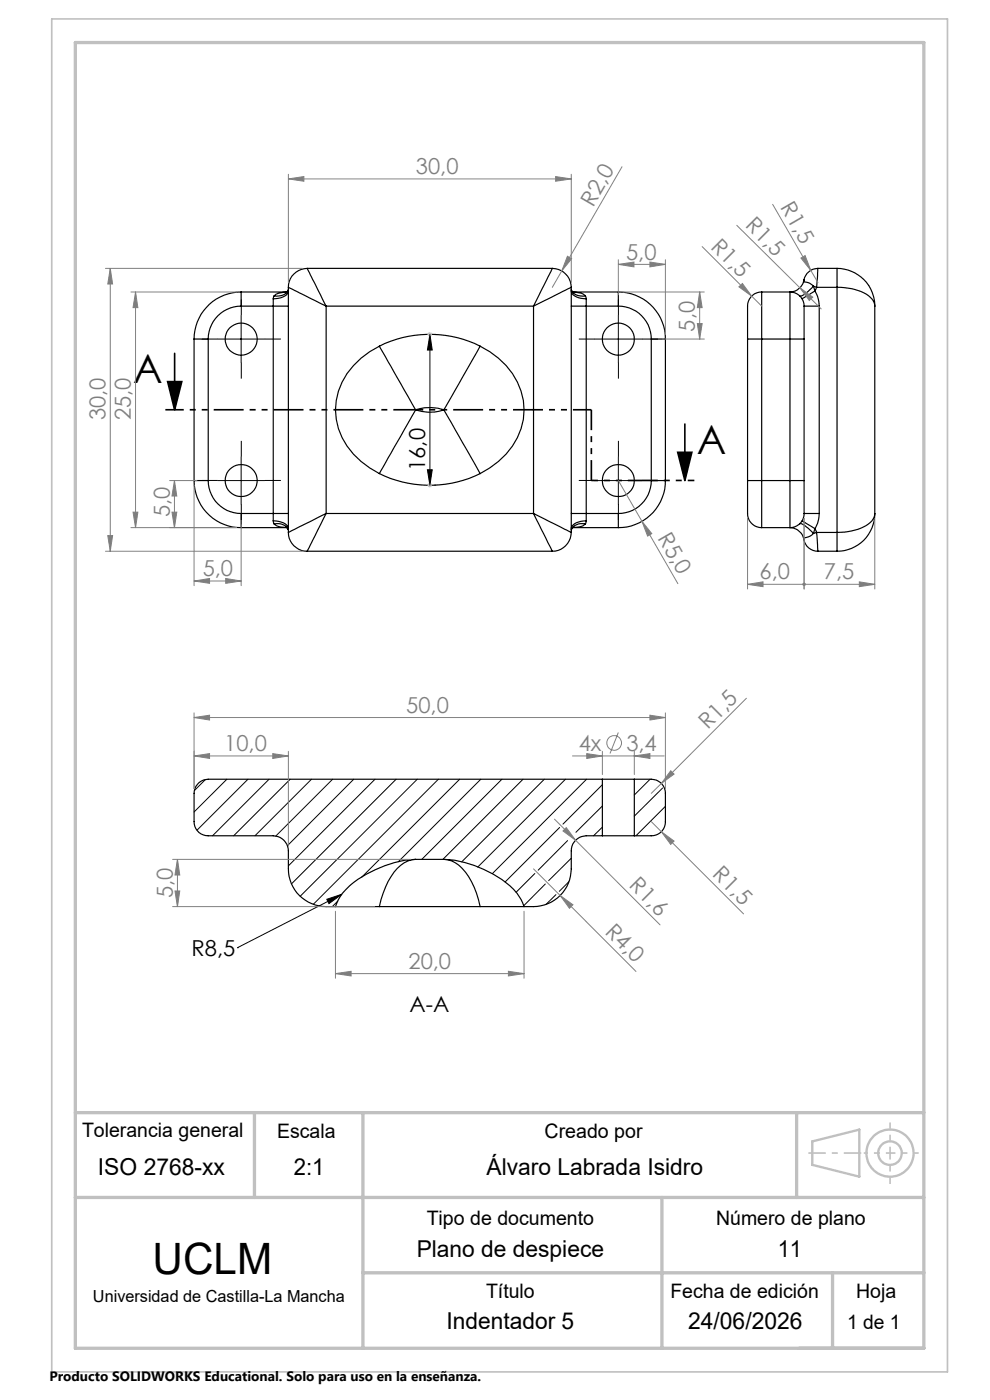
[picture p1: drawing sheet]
<svg xmlns="http://www.w3.org/2000/svg" width="210mm" height="297mm" viewBox="0 0 210 297" stroke-linecap="round" stroke-linejoin="round" font-family="sans-serif">
<g fill="none" stroke="#000" stroke-width=".25">
<path d="M65.2 56.9a4 4 0 0 0-4 4.1M65.2 56.9l4 8M65.2 56.9h52M117.2 56.9l-4 8M117.2 56.9a4.1 4.1 0 0 1 4 4.1M170.5 59.4v.4l.5 .1a2.39 2.39 0 0 1 1.5 .8M170.5 59.4a3.1 3.1 0 0 1-2.9 2.5M173.5 56.9l-.3 4.1M173.5 56.9a3.1 3.1 0 0 0-3 2.5M173.5 56.9h4.1M177.6 56.9a8 8 0 0 1 8 8M177.6 56.9v4.1"/>
<path d="M41.2 71.9h3M41.2 71.9v30M44.2 71.9v30M51.2 61.9v3M51.2 64.9a7 7 0 0 0-7 7M51.2 61.9a10 10 0 0 0-10 10M51.2 64.9h6.8M51.2 61.9h9.6M58 64.9h3.2M58 63.4v1.5M58 64.9v44M58.1 62.8l-.1 .6"/>
<path d="M60.6 62.1l.6-.6a2.64 2.64 0 0 1-3.1 1.3M60.8 62l-1.7 .2-1 .6M61.2 61l8 3.9M61.2 61.7a2.49 2.49 0 0 1-2.7 1.7h-.5M61.2 61v52M69.2 64.9v44M69.2 64.9h44M80.5 73.4a24 24 0 0 1 21.3 0M80.5 73.4a15.5 15.5 0 0 0-9.3 13.6 14.8 14.8 0 0 0 7.2 12.3l2.1 1.2M80.5 73.4l7.7 13.6M101.8 73.4a15.5 15.5 0 0 1 9.4 13.6 14.8 14.8 0 0 1-7.3 12.3l-2.1 1.2M101.8 73.4l-7.6 13.6"/>
<path d="M113.2 64.9v44M121.2 61l-8 3.9M121.2 64.9h3.2M121.2 61.7a2.49 2.49 0 0 0 2.6 1.7h.6M121.2 61v52M121.5 61.9h9.7M121.5 62h.7a2.64 2.64 0 0 1 2 .8M121.7 62.1l-.5-.6a2.62 2.62 0 0 0 3 1.3M124.2 62.8l.2 .6M124.4 63.4v1.5M124.4 64.9h6.8M124.4 64.9v44"/>
<path d="M131.2 64.9a7 7 0 0 1 6.9 7M131.2 61.9v3M131.2 61.9a10 10 0 0 1 9.9 10M138.1 71.9h3M138.1 71.9v30M141.1 71.9v30M158.6 71.9h3M158.6 71.9v30M161.6 61.9a3.3 3.3 0 0 0-3 4.1v5.9M161.6 61.9v10M161.6 61.9h6M161.6 71.9v30"/>
<path d="M161.6 71.9h6M167.6 61.9v10M167.6 61.9a2.99 2.99 0 0 1 3 3M167.6 71.9h3M167.6 71.9v30M170.6 64.9v7M170.6 64.9h3.2M170.6 71.9v30M172.5 60.7a6.7 6.7 0 0 1-2.7 2.1h-.1M172.5 60.7l.4 1M172.5 60.7l.7 .3M172.9 61.7l-2.8 1.7"/>
<path d="M172.9 61.7a6.5 6.5 0 0 1 .9 3.2M173.2 61l-.3 .7M173.2 61h4.4M173.8 64.9v44M177.6 61a10.1 10.1 0 0 1 7.4 2.4l.4 .8 .2 .7M177.6 61v52M185.6 64.9v44M88.2 87a9.2 9.2 0 0 0 6 0M88.2 87l-7.7 13.5M88.2 87a9 9 0 0 1 6 0M94.2 87l7.6 13.5M41.2 101.9a10 10 0 0 0 10 10"/>
<path d="M41.2 101.9h3M44.2 101.9a7 7 0 0 0 7 7M51.2 108.9v3M51.2 108.9h6.8M51.2 111.9h9.6M58 108.9h3.2M58 108.9v1.6M58 110.5a3.3 3.3 0 0 1 3.1 1.4l.1 .2M58 110.5l.1 .6M58.1 111.1a2.68 2.68 0 0 1 3.1 1.3l-.6-.6M58.1 111.1l.1 .1a3.6 3.6 0 0 0 2.6 .7M61.2 113a4 4 0 0 0 4 3.9"/>
<path d="M65.2 116.9h52M69.2 108.9l-8 4.1M69.2 108.9l-4 8M69.2 108.9h44M80.5 100.5a24.3 24.3 0 0 0 21.3 0M113.2 108.9l8 4.1M113.2 108.9l4 8M121.2 113a4 4 0 0 1-4 3.9M121.2 108.9h3.2M121.5 111.9h9.7M124.2 111.1a2.66 2.66 0 0 0-3 1.3l.5-.6M124.2 111.1a3.3 3.3 0 0 1-2.7 .8"/>
<path d="M124.4 108.9v1.6M124.4 110.5a3.3 3.3 0 0 0-3.2 1.4v.2M124.4 110.5l-.2 .6M124.4 108.9h6.8M131.2 108.9v3M138.1 101.9a7 7 0 0 1-6.9 7M138.1 101.9h3M141.1 101.9a9.9 9.9 0 0 1-9.9 10M158.6 101.9h3M158.6 101.9v6a3.3 3.3 0 0 0 3 4M161.6 101.9v10M161.6 111.9h6"/>
<path d="M161.6 101.9h6M167.6 101.9v10M167.6 101.9h3M167.6 111.9a3 3 0 0 1 2.9 2.6M169.7 111.1a3.2 3.2 0 0 1 2.1 1.3l.7 .8M170.1 110.5l2.8 1.6M170.5 114.5a3 3 0 0 0 3 2.4M170.6 101.9v7M170.6 108.9a2.99 2.99 0 0 1-3 3M170.6 108.9h3.2M172.5 113.2a3.4 3.4 0 0 1-2 1v.3M172.9 112.1l.3 .9"/>
<path d="M172.9 112.1l-.4 1.1M173.2 113l-.7 .2M173.2 113l.3 3.9M173.2 113h4.4M173.5 116.9h4.1M173.8 108.9a6.5 6.5 0 0 1-.9 3.2M177.6 113v3.9M185.6 108.9a3.4 3.4 0 0 1-2.4 2.9 13.1 13.1 0 0 1-5.6 1.2M185.6 108.9a8 8 0 0 1-8 8M127.8 177.3h-3.4a3.2 3.2 0 0 0-3.2 3.2 18.8 18.8 0 0 1-.4 6.2 8 8 0 0 1-7.6 5.6h-2M127.8 165.3h-83.6a2.99 2.99 0 0 0-3 3v6a2.99 2.99 0 0 0 3 3h13.8a3.3 3.3 0 0 1 3.2 3.2 15.9 15.9 0 0 0 .3 6.2 8 8 0 0 0 7.7 5.6h2M127.8 177.3h6.7"/>
<path d="M127.8 165.3h6.7M127.8 165.3v12M134.5 165.3h3.6a2.99 2.99 0 0 1 3 3v6a2.92 2.92 0 0 1-3 3h-3.6M134.5 165.3v12M71.2 192.3h9.3M80.5 192.3h21.3M88.2 182.3a6.4 6.4 0 0 0-5.3 3.7 19.4 19.4 0 0 0-2.4 6.3M88.2 182.3a24.1 24.1 0 0 0-14.8 6.4 9.1 9.1 0 0 0-2.2 3.6M88.2 182.3h6M94.2 182.3a6.5 6.5 0 0 1 5.2 3.7 18.6 18.6 0 0 1 2.4 6.3M94.2 182.3a23.3 23.3 0 0 1 15.5 7.2l.8 1.3 .7 1.5M101.8 192.3h9.4"/>
<circle cx="51.2" cy="71.9" r="3.4"/>
<circle cx="131.2" cy="71.9" r="3.4"/>
<circle cx="51.2" cy="101.9" r="3.4"/>
<circle cx="131.2" cy="101.9" r="3.4"/>
</g>
<g fill="none" stroke="#000" stroke-width=".21">
<path d="M46.2 71.9h10M51.2 67v9.9M91.2 70.9l.5 3.4h-1zM91.2 70.9v32M92.2 70.9h.1M126.2 71.9h10M131.2 67v9.9M51.2 96.9v10.1M90.7 99.7h1l-.5 3.2zM131.2 96.9v10.1M46.2 101.9h10M92.2 102.9h.1"/>
<path d="M126.2 101.9h10M43.6 165.4l-2.4 2.3M48.1 165.3l-6.9 7M52.6 165.3l-10.8 10.8M57.1 165.3l-12 12M61.6 165.3l-12 12M66.1 165.3l-12 12M70.6 165.3l-12.1 12.1M75 165.3l-14 14.1M79.6 165.3l-18.4 18.4M84 165.3l-22.2 22.2M88.5 165.3l-24.8 24.8"/>
<path d="M93 165.3l-26.5 26.5M97.5 165.3l-20.8 20.8M102 165.3l-17.5 17.5M106.5 165.3l-17 17M110.9 165.3l-16.9 17M115.5 165.3l-17.6 17.5M118.7 175.5l-11.6 11.6M119.9 165.3l-18.6 18.7M120.4 178.3l-6.2 6.3M124.4 165.3l-20 20M127.8 166.5l-8.4 8.3M127.8 171l-5.6 5.6"/>
<path d="M127.8 175.5l-1.9 1.8M137.9 165.3l-3.4 3.4M140.5 167.2l-6 5.9M141.1 171.1l-6.2 6.2M69.3 190.8l3.2-1.1-2.7 2zM71.6 191.2l-1.1 1.1M72.5 189.7l-22.1 11.3M113.5 185.3l-4 4M115.7 187.5l-4.6 4.7M117.9 189.8l-2 2M120.7 187l-2.1 2.1M121.2 182.1l-4.8 4.7"/>
<path d="M50.4 201h.1"/>
</g>
<g fill="none" stroke="#808080" stroke-width=".21">
<path d="M61.2 38l3.3-.5v.9zM61.2 37v22.9M61.2 38h60M117.9 37.5l3.3 .5-3.3 .4zM121.2 37v22.9M131.9 35.4l-12.7 22.1M22.4 56.9h41.8M23.4 56.9l.5 3.4h-1zM23.4 56.9v60M119.2 57.5l-2 3.5M120.4 54.4l.8 .5-2 2.6zM131.2 56.1l3.3-.5v1z"/>
<path d="M131.2 55.1v7.4M131.2 56.1h9.9M137.9 55.6l3.2 .5-3.2 .5zM141.1 55.1v15.8M148.9 52.3l10.6 10.5M156.3 47.8l17.9 17.7M163.9 43.4l8.1 14M169.9 54.7l.9-.5 1.2 3.2zM172 57.4l1.5 2.5M27.8 61.9h22.4M28.8 61.9l.4 3.4h-1zM28.8 61.9v50"/>
<path d="M132.2 61.9h17.2M140.5 71.9h8.9M147.9 68.6h1l-.5 3.3zM148.4 61.9l.5 3.4h-1zM148.4 61.9v10M156.7 60.9l.8-.8 2 2.7zM159.5 62.8l2.1 2.1M169.7 61.1l2.7 1.9-.7 .7zM22.4 116.9h41.8M22.9 113.6h1l-.5 3.3zM27.8 111.9h22.4M28.2 108.7h1l-.4 3.2z"/>
<path d="M36 101.9h5.8M36.5 108.7h1l-.5 3.2zM37 101.9l.5 3.3h-1zM37 101.9v10M41.2 102.9v21.3M51.2 111.3v12.9M131.2 101.9l5 8.7M136.2 110.6l2.1 2.6-.9 .5zM136.2 110.6l7.6 13.2M158.6 110v15M170.6 110v15M185.6 110v15"/>
<path d="M41.2 123.3l3.2-.6v1.1zM41.2 123.3h10M47.9 122.7l3.3 .6-3.3 .5zM158.6 124l3.3-.6v1.1zM158.6 124h27M182.3 123.4l3.3 .6-3.3 .5zM41.2 152.2l3.2-.5v1zM41.2 151.2v16.1M41.2 152.2h99.9M57.9 159.9l3.3 .5-3.3 .5zM61.2 159.4v20.1M124.5 159.9l3.3 .5-3.3 .5z"/>
<path d="M127.8 159.4v4.9M131.2 155.4l-1.8 4.4M134.5 159.4v4.9M137.9 151.7l3.2 .5-3.2 .5zM141.1 151.2v16.1M158.3 148.1l-18 18.1M41.2 160.4l3.2-.5v1zM41.2 160.4h20M117.6 173.8l4.5 4.5M119.4 176.3l.7-.7 2 2.7zM121.4 160.4h19.5M122.1 178.3l17.9 17.9"/>
<path d="M134.5 160.4l3.4-.5v1zM138.1 174.3l19.6 19.6M140.3 176.5l2.7 1.9-.7 .7zM140.3 166.2l-2.2 2.1M142.3 163.5l.7 .7-2.7 2zM36.6 182.3h50.6M36.6 192.3h42.9M37.1 189h1l-.5 3.3zM37.6 182.3l.5 3.3h-1zM37.6 182.3v10M71.2 193.3v14.2M111.2 193.3v14.2"/>
<path d="M113.2 184.3l5.6 5.7M118.8 190l2.7 1.9-.7 .8zM118.8 190l16.1 16.1M71.2 206.5l3.3-.4v.9zM71.2 206.5h40M107.8 206.1l3.4 .4-3.4 .5z"/>
<circle cx="130.3" cy="157.6" r="1.55"/>
</g>
<path d="M37 75v12M35.6 81h3l-1.6 6zM143.8 96h3l-1.5 5.9zM145.3 90v11.9" fill="none" stroke="#000" stroke-width=".35"/>
<path d="M90.7 70.9h1M90.8 70.6l.7 .7M91.2 70.4v1M91.5 70.6l-.7 .7M90.7 102.9h1M90.8 102.6l.7 .7M91.2 102.4v1M91.5 102.6l-.7 .7" fill="none" stroke="#c0c0c0" stroke-width=".21"/>
<g fill="none" stroke="#c0c0c0" stroke-width=".5">
<path d="M172.3 242.1l10-2.5v10l-10-2.5z"/>
<circle cx="188.8" cy="244.6" r="2.49"/>
<circle cx="188.8" cy="244.6" r="5"/>
</g>
<g fill="none" stroke="#000" stroke-width=".21" stroke-dasharray="15.2 1.3 1.3 1.3" stroke-linecap="butt">
<path d="M46.2 71.9h-3.4M51.2 66.9v-3.4M51.2 76.9v3.4M56.2 71.9h3.4M126.2 71.9h-3.4M131.2 66.9v-3.4M131.2 76.9v3.4M136.2 71.9h3.4M51.2 96.9v-3.4M131.2 96.9v-3.4M46.2 101.9h-3.4M51.2 106.9v3.4"/>
<path d="M56.2 101.9h3.4M126.2 101.9h-3.4M131.2 106.9v3.4M136.2 101.9h3.4"/>
</g>
<path d="M147.3 101.9h-21.9" fill="none" stroke="#000" stroke-width=".35" stroke-dasharray="6.3 1.3 1.3 1.3 1.3 1.3" stroke-dashoffset="5" stroke-linecap="butt"/>
<path d="M125.4 101.9v-15" fill="none" stroke="#000" stroke-width=".35" stroke-dasharray="6.3 1.3 1.3 1.3 1.3 1.3" stroke-dashoffset="2" stroke-linecap="butt"/>
<path d="M125.4 86.9h-90.3" fill="none" stroke="#000" stroke-width=".35" stroke-dasharray="6.3 1.3 1.3 1.3 1.3 1.3" stroke-dashoffset="2.4" stroke-linecap="butt"/>
<path d="M188.8 244.6v-6.5M188.8 244.6v6.6" fill="none" stroke="#c0c0c0" stroke-width=".35" stroke-dasharray="15.2 1.3 1.3 1.3" stroke-dashoffset="13.9" stroke-linecap="butt"/>
<path d="M188.8 244.6h6.1" fill="none" stroke="#c0c0c0" stroke-width=".35" stroke-dasharray="15.2 1.3 1.3 1.3" stroke-dashoffset="14.1" stroke-linecap="butt"/>
<path d="M188.8 244.6h-5.6" fill="none" stroke="#c0c0c0" stroke-width=".35" stroke-dasharray="15.2 1.3 1.3 1.3" stroke-dashoffset="14.4" stroke-linecap="butt"/>
<path d="M182.7 244.6h-11.2" fill="none" stroke="#c0c0c0" stroke-width=".35" stroke-dasharray="15.2 1.3 1.3 1.3" stroke-dashoffset="11.5" stroke-linecap="butt"/>
<path d="M11 4h190v287h-190z" fill="none" stroke="#c0c0c0" stroke-width=".35"/>
<path d="M16 9h180v277h-180zM16 236h180M54 236v18M77 236v50M169 236v18M16 254h180M140.4 254v32M77 270h119M176.6 270v16" fill="none" stroke="#c0c0c0" stroke-width=".7"/>
<g fill="#000">
<path d="M69.3 190.8l3.2-1.1-2.7 2z"/>
<path d="M143.8 96h3l-1.5 5.9zM35.6 81h3l-1.6 6z"/>
</g>
<g fill="#808080">
<path d="M169.9 54.7l.9-.5 1.2 3.2z"/>
<path d="M156.7 60.9l.8-.8 2 2.7z"/>
<path d="M169.7 61.1l2.7 1.9-.7 .7z"/>
<path d="M142.3 163.5l.7 .7-2.7 2z"/>
<path d="M120.4 54.4l.8 .5-2 2.6z"/>
<path d="M136.2 110.6l2.1 2.6-.9 .5z"/>
<path d="M140.3 176.5l2.7 1.9-.7 .7z"/>
<path d="M118.8 190l2.7 1.9-.7 .8z"/>
<path d="M119.4 176.3l.7-.7 2 2.7z"/>
<path d="M47.9 122.7l3.3 .6-3.3 .5zM41.2 123.3l3.2-.6v1.1zM182.3 123.4l3.3 .6-3.3 .5zM170.3 123.7l-.1 .3h.4h-.4a.34 .34 0 0 0 .4 .3 .34 .34 0 0 0 .3-.5 .34 .34 0 0 0-.6-.1z"/>
<path d="M61.2 38l3.3-.5v.9zM117.9 37.5l3.3 .5-3.3 .4zM131.2 56.1l3.3-.5v1zM137.9 55.6l3.2 .5-3.2 .5zM41.2 160.4l3.2-.5v1zM57.9 159.9l3.3 .5-3.3 .5zM124.5 159.9l3.3 .5-3.3 .5zM134.5 160.4l3.4-.5v1zM158.6 124l3.3-.6v1.1zM170.4 123.7a.35 .35 0 0 0 0 .6 .35 .35 0 0 0 .5-.3h-.3h.3l-.1-.3z"/>
<path d="M71.2 206.5l3.3-.4v.9zM107.8 206.1l3.4 .4-3.4 .5z"/>
<path d="M41.2 152.2l3.2-.5v1zM137.9 151.7l3.2 .5-3.2 .5z"/>
<path d="M23.4 56.9l.5 3.4h-1zM22.9 113.6h1l-.5 3.3zM28.8 61.9l.4 3.4h-1zM28.2 108.7h1l-.4 3.2zM37 101.9l.5 3.3h-1zM36.5 108.7h1l-.5 3.2zM148.4 61.9l.5 3.4h-1zM147.9 68.6h1l-.5 3.3zM37.6 182.3l.5 3.3h-1zM37.1 189h1l-.5 3.3z"/>
</g>
<path d="M91.2 70.9l.5 3.4h-1zM90.7 99.7h1l-.5 3.2z" fill="#000"/>
<text font-size="9.2" x="32.4" y="270.2">UCLM</text>
<g font-size="8.5">
<text x="28.2" y="81.2">A</text>
<text x="147.8" y="96.2">A</text>
</g>
<g font-size="4.9">
<text x="20.8" y="249.2">ISO 2768-xx</text>
<text x="62.3" y="249.2">2:1</text>
<text x="103.2" y="249.2">Álvaro Labrada Isidro</text>
<text x="88.4" y="266.8">Plano de despiece</text>
<text x="165" y="266.8">11</text>
<text x="94.7" y="282">Indentador 5</text>
<text x="146" y="282">24/06/2026</text>
</g>
<g font-size="4.7" fill="#808080">
<text x="88.2" y="36.9">30,0</text>
<text x="125.8" y="44" transform="rotate(-60 125.8 44)">R2,0</text>
<text x="157.9" y="48" transform="rotate(45 157.9 48)">R1,5</text>
<text x="165.4" y="44" transform="rotate(60 165.4 44)">R1,5</text>
<text x="150.5" y="52.6" transform="rotate(45 150.5 52.6)">R1,5</text>
<text x="132.8" y="55.1">5,0</text>
<text x="147.4" y="70.4" transform="rotate(-90 147.4 70.4)">5,0</text>
<text x="22.4" y="89.1" transform="rotate(-90 22.4 89.1)">30,0</text>
<text x="27.8" y="89.1" transform="rotate(-90 27.8 89.1)">25,0</text>
<text x="36" y="109.7" transform="rotate(-90 36 109.7)">5,0</text>
<text x="139.4" y="114.2" transform="rotate(60 139.4 114.2)">R5,0</text>
<text x="43" y="122.2">5,0</text>
<text x="161.1" y="122.9">6,0</text>
<text x="174.8" y="122.9">7,5</text>
<text x="86.2" y="151.2">50,0</text>
<text x="150.2" y="154.9" transform="rotate(-45 150.2 154.9)">R1,5</text>
<text x="47.6" y="159.4">10,0</text>
<text x="122.8" y="159.3">4x</text>
<text x="132.9" y="159.3">3,4</text>
<text x="151" y="185.7" transform="rotate(45 151 185.7)">R1,5</text>
<text x="36.6" y="190.6" transform="rotate(-90 36.6 190.6)">5,0</text>
<text x="133.3" y="188" transform="rotate(45 133.3 188)">R1,6</text>
<text x="128.1" y="197.9" transform="rotate(45 128.1 197.9)">R4,0</text>
<text x="86.7" y="205.5">20,0</text>
</g>
<g font-size="4.7">
<text x="90.2" y="99.9" transform="rotate(-90 90.2 99.9)">16,0</text>
<text x="40.6" y="202.8">R8,5</text>
<text x="86.9" y="214.7">A-A</text>
</g>
<g font-size="4.2">
<text x="17.4" y="241.3">Tolerancia general</text>
<text x="58.8" y="241.4">Escala</text>
<text x="115.5" y="241.4">Creado por</text>
<text x="90.5" y="259.8">Tipo de documento</text>
<text x="151.9" y="259.8">Número de plano</text>
<text x="103.1" y="275.4">Título</text>
<text x="142.2" y="275.4">Fecha de edición</text>
<text x="181.6" y="275.4">Hoja</text>
<text x="179.7" y="282">1 de 1</text>
</g>
<text font-size="3.5" x="19.7" y="276.2">Universidad de Castilla-La Mancha</text>
<text font-size="2.9" x="10.5" y="292.9">Producto SOLIDWORKS Educational. Solo para uso en la enseñanza.</text>
</svg>
